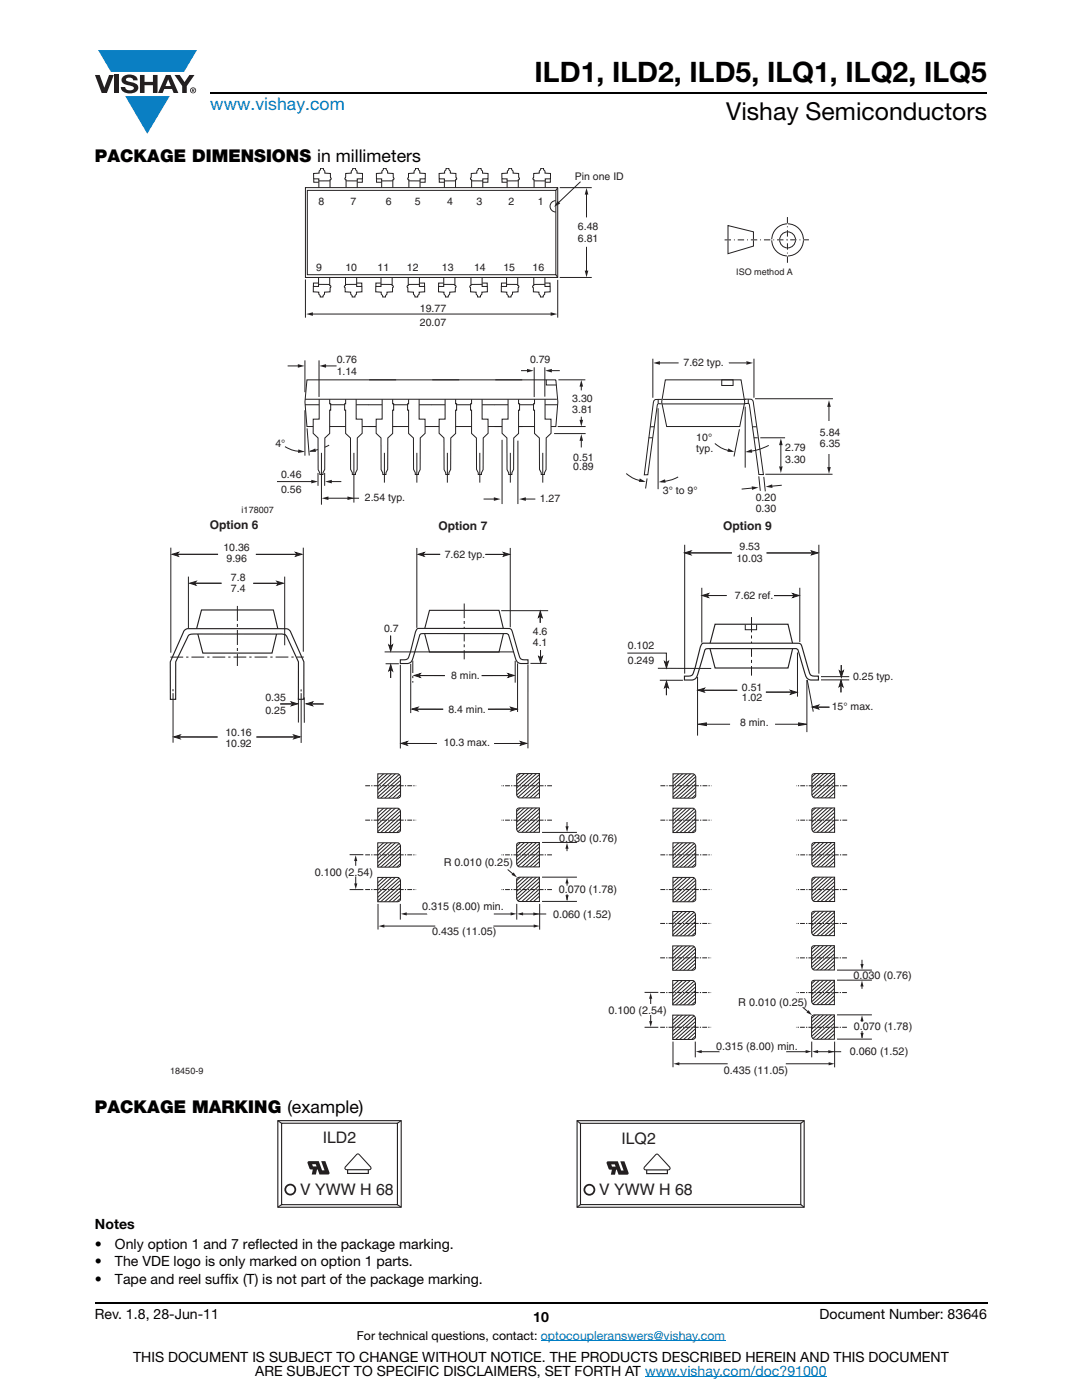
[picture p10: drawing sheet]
<svg xmlns="http://www.w3.org/2000/svg" width="216mm" height="279mm" viewBox="0 0 216 279" stroke-linecap="round" stroke-linejoin="round" font-family="sans-serif">
<g fill="#0a7fc3">
<path d="M19.6 10h19.7l-2.6 4.3h-1.1h-13.5z"/>
<path d="M25 19.2h8.9l-4.5 7.5z"/>
</g>
<g fill="#231f20">
<path d="M18.9 15h1l.9 2.5 1-2.5h.9l-1.4 3.6h-1z"/>
<path d="M22.9 15h.9v3.6h-.9z"/>
<path d="M24.6 15.3a2.1 2.1 0 0 1 2.8 .3l.1 .4h-.9a.79 .79 0 0 0-.7-.5 .79 .79 0 0 0-.8 .4l.3 .3 1 .2a1.08 1.08 0 0 1 1.2 1 1.08 1.08 0 0 1-1.1 1.2 1.73 1.73 0 0 1-2.4-1.2h.9a.96 .96 0 0 0 .8 .6 .96 .96 0 0 0 .9-.4 1.31 1.31 0 0 0-1.2-.6 1.03 1.03 0 0 1-1.1-.6 1.03 1.03 0 0 1 .2-1.1z"/>
<path d="M27.9 15h.9v1.3h1.7v-1.3h.9v3.6h-.9v-1.6h-1.7v1.6h-.9z"/>
<path d="M34.8 15h1.1l.9 1.4 1-1.4h1l-1.5 2.2v1.4h-.9v-1.4z"/>
<path d="M33.6 15.9l.5 1.3h-1.1zM33.1 15l-1.6 3.6h1l.3-.8h1.5l.3 .8h1l-1.6-3.6z"/>
<path d="M38.1 18a.46 .46 0 0 1 .9 0 .46 .46 0 0 1-.9 0zM37.9 18a.6 .6 0 0 0 1.2 0 .6 .6 0 0 0-1.2 0z"/>
<path d="M38.4 17.8h.2v.2h-.2zM38.3 17.7v.7h.1v-.3l.4 .3-.2-.3 .2-.2-.1-.2z"/>
</g>
<path d="M42 18.6h155M18.9 260h178.1" fill="none" stroke="#000" stroke-width=".36"/>
<path d="M107.9 267.6h36.8M128.7 274.8h36.3" fill="none" stroke="#007ec4" stroke-width=".2"/>
<path d="M48.2 33.5h119.5v69.2h-119.5z" fill="#fff"/>
<g fill="none" stroke="#231f20" stroke-width=".2">
<path d="M61 37.5l.3 .5M62.6 35.7v.7h1M63.6 37.7v-2h-1v-1.1h1.1v-.5l.2-.2 .1-.3h.5v.3l.3 .2v.5h1.1v.7l.2 .3-.2 .3v1.8M65.8 36.1h-2.2M69.1 37.7v-1.8l-.3-.3 .2-.3v-.7h1.1v-.5l.3-.5h.5l.1 .3 .2 .2v.5h1.1v1.1h-1v2M69.1 36.1h2.2M72.3 35.7v.7h-1M75.1 35.7v.7h1M76.2 37.7v-2h-1.1v-1.1h1.1v-.5l.3-.2v-.3h.5l.1 .3 .2 .2v.5h1.2v.7l.1 .3-.2 .3v1.8M78.4 36.1h-2.3M81.6 37.7v-1.8l-.2-.3 .1-.3v-.7h1.1v-.5l.3-.2v-.3h.6v.3l.3 .2v.5h1.1v1.1h-1.1v2M81.6 36.1h2.3"/>
<path d="M84.8 35.7v.7h-1M87.6 35.7v.7h1M88.7 37.7v-2h-1.1v-1.1h1.1v-.5l.3-.2v-.3h.6l.3 .5v.5h1.1v.7l.1 .3-.2 .3v1.8M90.9 36.1h-2.3M94.1 37.7v-1.8l-.2-.3 .1-.3v-.7h1.1l.1-.5 .2-.2v-.3h.6v.3l.3 .2v.5h1.1v1.1h-1.1v2M94.1 36.1h2.3M97.4 35.7v.7h-1M100.2 35.7v.7h1M101.2 37.7v-2h-1.1v-1.1h1.1v-.5l.3-.2v-.3h.6v.3l.3 .2v.5h1.1v.7l.1 .3-.2 .3v1.8M103.4 36.1h-2.3M106.6 37.7v-1.8l-.3-.3 .2-.2v-.8h1.1v-.5l.3-.2v-.3h.5l.1 .3 .2 .2v.5h1.1v1.1h-1v2M106.6 36.1h2.2"/>
<path d="M109.8 35.7v.7h-1M111.7 37.4h6.4M60.9 55.8v7.6M61.3 54.8l-.3 .6M63.5 56.8h2.3M63.5 56.5h-1v.6M63.6 55.2v2h-1.1v1l1.1 .1v.4l.3 .3v.3h.5l.1-.3 .2-.3 .1-.4 1.1-.1v-.7l.1-.2-.2-.3v-1.8M68.9 55.2v1.8l-.2 .3 .2 .2v.7l1.1 .1v.4l.2 .3 .1 .3h.5l.1-.3 .2-.3v-.4l1.1-.1v-1h-1v-2M71.2 56.5h1v.6M71.2 56.8h-2.2M76 56.8h2.2M76 56.5h-1v.6"/>
<path d="M76 55.2v2h-1v1l1.1 .1v.4l.2 .3 .1 .3h.5v-.3l.3-.3v-.4l1.1-.1v-.7l.2-.2-.2-.3v-1.8M81.5 55.2v1.8l-.3 .3 .2 .2v.7l1.1 .1v.4l.3 .3v.3h.5l.1-.3 .2-.3v-.4l1.1-.1v-1h-1v-2M83.7 56.5h1v.6M83.7 56.8h-2.2M88.5 56.8h2.3M88.5 56.5h-1v.6M88.5 55.2v2h-1v1l1.1 .1v.4l.3 .3v.3h.5l.3-.6v-.4l1.1-.1 .1-.7 .1-.2-.2-.3v-1.8M94 55.2v1.8l-.3 .3 .2 .2v.7l1.1 .1v.4l.3 .3v.3h.6v-.3l.3-.3v-.4l1.1-.1-.1-1h-1v-2M96.2 56.5h1v.6M96.3 56.8h-2.3M101 56.8h2.3M101 56.5h-.9v.6"/>
<path d="M101.1 55.2v2h-1.1v1l1.1 .1v.4l.3 .3v.3h.6v-.3l.3-.3v-.4l1.1-.1v-.7l.1-.2-.2-.3v-1.8M106.5 55.2v1.8l-.2 .3 .1 .2v.7l1.1 .1 .1 .4 .2 .3v.3h.6v-.3l.3-.3v-.4l1.1-.1v-1h-1.1v-2M108.8 56.5h1v.6M108.8 56.8h-2.3M111.7 55.4h6.4M61.2 75.8h49.7l.4 4.4-.4 4.9h-49.7l-.4-4.9z"/>
</g>
<g fill="#231f20">
<path d="M109.9 62.3l1.3 .4-1.3 .3z"/>
<path d="M61.1 62.7l1.3-.4v.7z"/>
</g>
<path d="M62.2 62.7h47.8" fill="none" stroke="#231f20" stroke-width=".2"/>
<g fill="#231f20">
<path d="M69.3 99.1l1.4 .3-1.4 .4z"/>
<path d="M64.2 99.4l1.3-.3v.7z"/>
</g>
<path d="M65.4 99.4h6.2" fill="none" stroke="#231f20" stroke-width=".2"/>
<g fill="#231f20">
<path d="M62.1 95.8l1.3 .3-1.3 .4z"/>
<path d="M64.9 96.1l1.3-.3v.7z"/>
</g>
<path d="M55.3 96.1h7M65.9 96.1h2.2" fill="none" stroke="#231f20" stroke-width=".2"/>
<path d="M59.4 72.7l1.4 .3-1.4 .4z" fill="#231f20"/>
<path d="M57.4 73h2.2" fill="none" stroke="#231f20" stroke-width=".2"/>
<path d="M63.7 73l1.4-.3v.7z" fill="#231f20"/>
<path d="M64.9 73h2.3" fill="none" stroke="#231f20" stroke-width=".2"/>
<g fill="#231f20">
<path d="M59.5 89.7l1.3 .4-1.3 .3z"/>
<path d="M61.7 90.1l1.2-.6 .1 .7z"/>
<path d="M145.3 89.5l1.2 .7h-1.4z"/>
<path d="M148.7 90.2l1.3-.5 .1 .7z"/>
<path d="M148.9 72.1l1.4 .3-1.4 .4z"/>
</g>
<path d="M131.6 72.4h17.3" fill="none" stroke="#231f20" stroke-width=".2"/>
<g fill="#231f20">
<path d="M130.3 72.4l1.4-.3v.7z"/>
<path d="M155.8 87.5l.4 1.3h-.7z"/>
</g>
<path d="M155.8 88v5.1" fill="none" stroke="#231f20" stroke-width=".2"/>
<g fill="#231f20">
<path d="M155.5 93.1h.7l-.4 1.3z"/>
<path d="M117 37.5l.4 1.3h-.7z"/>
</g>
<path d="M117 38.6v4.8" fill="none" stroke="#231f20" stroke-width=".2"/>
<path d="M116.7 54h.7l-.4 1.3z" fill="#231f20"/>
<g fill="none" stroke="#231f20" stroke-width=".2">
<path d="M117 49.3v4.9M60.8 71.9v6.4M63.7 71.9v7.3M73.7 75.8h5.3M130.3 71.6v7.8M132.1 79.7h-.6a.83 .83 0 0 0-1.2 1l-1.7 14.1 .7-.1 1.8-13.8a.66 .66 0 0 1 .9-.3M132.3 79.7h16.5M132.8 75.8h15.1l.7 4.4-1 4.9h-14.6l-1-4.9zM144 75.8h2.3v1.1h-2.3zM148.6 79.7h.6a.82 .82 0 0 1 1.2 .9l1.9 14.1h-.9l-1.9-13.9a.66 .66 0 0 0-.8-.3M150.4 71.6v7.8M56.9 89.1l1.7 .8 1.9 .2"/>
<path d="M60.8 81.9v9M60.9 80.8h12.6M61.3 85.5l.4 5.4M73.5 85.1h5.6M132.2 80.6h16.5M142.6 88.5l1.6 1 1.9 .6M147.5 85.7l-1 5.4M148.7 81.2v12.1M153.4 88.9l-1.8 .7-2.4 .5"/>
</g>
<g fill="#231f20">
<path d="M127.7 95.5l1.1 .7h-1.3z"/>
<path d="M131.4 96.2l1.3-.6 .1 .8z"/>
</g>
<path d="M63.5 94.4v2.6M64.8 94.4v2.6M125 94.5l1.5 1 1.9 .6M135.3 95.2l-1.6 .6-1.8 .3" fill="none" stroke="#231f20" stroke-width=".2"/>
<g fill="#231f20">
<path d="M150 97.1l1.4 .2-1.3 .5z"/>
<path d="M152.8 97.1l1.3-.4v.7z"/>
</g>
<g fill="none" stroke="#231f20" stroke-width=".2">
<path d="M111.3 55.9v7.5M129.1 95.5l-.3 2M129.4 87.4h.8M129.7 85.2h.8M131.3 81.5v16.1M150.2 97.4l-2.2 .2M150.2 85.2h.8M150.4 87.4h.8M151.4 95.1l.3 2.9M151.7 87.4h5M152.4 95.2l.3 2.9M152.7 94.6h13.4"/>
<path d="M156 96.8l-2.2 .2"/>
</g>
<path d="M60.9 37.4h50.4v18h-50.4z" fill="#fff"/>
<path d="M60.9 37.4h50.4v18h-50.4zM61.3 38h49.6v16.8h-49.6zM111.3 37.5l-.4 .5M110.9 40a1.13 1.13 0 0 0-1.1 1.2 1.13 1.13 0 0 0 1.1 1.1M110.9 54.8l.4 .5" fill="none" stroke="#231f20" stroke-width=".2"/>
<path d="M111.3 40.1l.5 .5-1.2 .7z" fill="#231f20"/>
<path d="M115.8 36.3l-4.4 4.2M86.2 75.8h5.4M98.8 75.8h5.4M65.7 88.8l-2 .9-1.9 .4M73.5 80.8h25.2M98.7 85.1h5.6" fill="none" stroke="#231f20" stroke-width=".2"/>
<path d="M116 86.6l.4 1.4h-.8z" fill="#231f20"/>
<path d="M116 87.8v1.5" fill="none" stroke="#231f20" stroke-width=".2"/>
<path d="M116 75.8l.4 1.4h-.8z" fill="#231f20"/>
<path d="M116 77v.9" fill="none" stroke="#231f20" stroke-width=".2"/>
<path d="M115.6 83.8h.8l-.4 1.3z" fill="#231f20"/>
<path d="M109 75.8v1h2M111.4 75.8h5.4M131.3 79.7v.8M149.3 79.7v.8M98.6 80.8h12.7M101.9 84.6v1.7M110.6 86.5h6.3M111.3 85.1h5.6M116 83.2v.8" fill="none" stroke="#231f20" stroke-width=".2"/>
<path d="M106.7 79.7h2.1v3.9l1.1 .1 .1 2.8-1 .9v6.3l-.4 1h-.6v-.4l-.4-.6v-6.3l-.9-.9v-4.6h-.2v-1.3h.2z" fill="#fff"/>
<path d="M106.7 79.7v.9h-.2v1.3h.2v4.6l.9 .9v6.3l.4 .6v.4h.6l.4-1v-6.3l1-.9-.1-2.8-1.1-.1v-3.9M108.3 90.4v5.9" fill="none" stroke="#231f20" stroke-width=".2"/>
<path d="M101.4 79.7h2.1v.9h.2v1.3h-.2v4.6l-1 .9v6.3l-.4 .6v.4h-.6l-.3-1v-6.3l-1-.9v-2.8l1.2-.1z" fill="#fff"/>
<path d="M101.4 79.7v3.9l-1.2 .1v2.8l1 .9v6.3l.3 1h.6v-.4l.4-.6v-6.3l1-.9v-4.6h.2v-1.3h-.2v-.9M101.8 90.4v5.9" fill="none" stroke="#231f20" stroke-width=".2"/>
<path d="M94.1 79.7h2.1v3.9l1.2 .1v2.8l-1 .9v6.3l-.3 1h-.7v-.4l-.3-.6v-6.3l-1-.9v-4.6h-.2v-1.3h.2z" fill="#fff"/>
<path d="M94.1 79.7v.9h-.2v1.3h.2v4.6l1 .9v6.3l.3 .6v.4h.7l.3-1v-6.3l1-.9v-2.8l-1.2-.1v-3.9M95.7 90.4v5.9" fill="none" stroke="#231f20" stroke-width=".2"/>
<path d="M88.8 79.7h2.1v.9h.2v1.3h-.2v4.6l-1 .9v6.3l-.3 .6v.4h-.7l-.3-1v-6.3l-1-.9v-2.8l1.2-.1z" fill="#fff"/>
<path d="M88.8 79.7v3.9l-1.2 .1v2.8l1 .9v6.3l.3 1h.7v-.4l.3-.6v-6.3l1-.9v-4.6h.2v-1.3h-.2v-.9M89.3 90.4v5.9" fill="none" stroke="#231f20" stroke-width=".2"/>
<path d="M81.5 79.7h2.1v3.9l1.2 .1v2.8l-.9 .9-.1 6.3-.3 .7v.3h-.6v-.4l-.4-.6v-6.3l-1-.9v-4.6h-.2v-1.3h.2z" fill="#fff"/>
<path d="M81.5 79.7v.9h-.2v1.3h.2v4.6l1 .9v6.3l.4 .6v.4h.6v-.3l.3-.7 .1-6.3 .9-.9v-2.8l-1.2-.1v-3.9M83.2 90.4v5.9" fill="none" stroke="#231f20" stroke-width=".2"/>
<path d="M76.3 79.7h2v.9h.2v1.3h-.2v4.6l-.9 .9v6.3l-.4 .6v.4h-.6v-.3l-.4-.7v-6.3l-.9-.9v-2.8l1.2-.1z" fill="#fff"/>
<path d="M76.3 79.7v3.9l-1.2 .1v2.8l.9 .9v6.3l.4 .7v.3h.6v-.4l.4-.6v-6.3l.9-.9v-4.6h.2v-1.3h-.2v-.9M76.7 90.4v5.9" fill="none" stroke="#231f20" stroke-width=".2"/>
<path d="M69 79.7h2.1v3.9l1.2 .1v2.8l-1 .9v6.3l-.4 1h-.6v-.4l-.3-.6-.1-6.3-.9-.9v-4.6h-.2v-1.3h.2z" fill="#fff"/>
<path d="M69 79.7v.9h-.2v1.3h.2v4.6l.9 .9 .1 6.3 .3 .6v.4h.6l.4-1v-6.3l1-.9v-2.8l-1.2-.1v-3.9M70.6 90.4v9.9" fill="none" stroke="#231f20" stroke-width=".2"/>
<path d="M63.7 79.7h2.1v.9h.2v1.3h-.2v4.6l-1 .9v6.3l-.4 .6 .1 .4h-.7l-.3-1v-6.3l-1-.9v-2.8l1.2-.1z" fill="#fff"/>
<path d="M60.9 79.7h50.2M63.7 79.7v3.9l-1.2 .1v2.8l1 .9v6.3l.3 1h.7l-.1-.4 .4-.6v-6.3l1-.9v-4.6h.2v-1.3h-.2v-.9M106.6 73.3v5.9M108.7 73.3v5.9M64.1 90.4v10.3" fill="none" stroke="#231f20" stroke-width=".2"/>
<path d="M105.2 73.6l1.3 .4-1.3 .3z" fill="#231f20"/>
<path d="M104 74h1.3" fill="none" stroke="#231f20" stroke-width=".2"/>
<path d="M108.8 74l1.3-.4v.7z" fill="#231f20"/>
<path d="M110.1 74h1.6M150.7 79.6h15.5" fill="none" stroke="#231f20" stroke-width=".2"/>
<path d="M165.4 79.9l.4 1.3h-.7z" fill="#231f20"/>
<path d="M165.4 80.7v12.8" fill="none" stroke="#231f20" stroke-width=".2"/>
<path d="M165.1 93.2h.7l-.4 1.4z" fill="#231f20"/>
<g fill="#fff">
<path d="M135.4 72.1h10l.1 .8h-10.1z"/>
<path d="M164.8 84.1h1v6.5h-1z"/>
</g>
<path d="M100.2 87.8v12.8M103.3 87.9v12.7" fill="none" stroke="#231f20" stroke-width=".2"/>
<g fill="#231f20">
<path d="M98.5 99.2l1.4 .4-1.4 .4z"/>
<path d="M103.6 99.6l1.3-.4v.8z"/>
</g>
<path d="M96.5 99.6h2.2M104.6 99.6h2.2" fill="none" stroke="#231f20" stroke-width=".2"/>
<path d="M145.3 45l5 1.3v2.8l-5 1.5z" fill="#fff"/>
<path d="M145.3 45l5 1.3v2.8l-5 1.5z" fill="none" stroke="#231f20" stroke-width=".2"/>
<circle cx="157.1" cy="47.9" r="3.2" fill="#fff"/>
<circle cx="157.1" cy="47.9" r="3.2" fill="none" stroke="#231f20" stroke-width=".2"/>
<circle cx="157.1" cy="47.9" r="1.59" fill="#fff"/>
<circle cx="157.1" cy="47.9" r="1.59" fill="none" stroke="#231f20" stroke-width=".2"/>
<path d="M144.6 47.9h16.8z" fill="#fff"/>
<path d="M144.6 47.9h16.8" fill="none" stroke="#231f20" stroke-width=".2" stroke-dasharray="1.3 .6 .2 .6" stroke-linecap="butt"/>
<path d="M157.1 43v9.4z" fill="#fff"/>
<path d="M157.1 52.4v-9.4" fill="none" stroke="#231f20" stroke-width=".2" stroke-dasharray="1.3 .6 .2 .6" stroke-linecap="butt"/>
<path d="M33.9 103.6h148.1v111.2h-148.1z" fill="#fff"/>
<path d="M40.2 121.7h14.3l1.1 4.3-.4 .4-.9 3.9h-13.8l-1.1-3.9-.3-.4z" fill="none" stroke="#231f20" stroke-width=".23"/>
<path d="M36.9 125.7l.5-.2h18.1h1.8l.3 .1 .3 .4 2.7 6.1v7.4l-1.1 .1 .1-7.5-2.3-4.9a.99 .99 0 0 0-1.2-.7h-16.9a1.41 1.41 0 0 0-1.8 .7l-2.3 4.9v7.5h-1.1v-7.5z" fill="#fff"/>
<path d="M36.9 125.7l.5-.2h18.1h1.8l.3 .1 .3 .4 2.7 6.1v7.4l-1.1 .1 .1-7.5-2.3-4.9a.99 .99 0 0 0-1.2-.7h-16.9a1.41 1.41 0 0 0-1.8 .7l-2.3 4.9v7.5h-1.1v-7.5z" fill="none" stroke="#231f20" stroke-width=".23"/>
<path d="M59.5 139.3v4.9M60.7 139.2v5M55.9 140.5h2.8" fill="none" stroke="#231f20" stroke-width=".2"/>
<path d="M58.1 140.1l1.3 .4-1.3 .3 .3-.3z" fill="#231f20"/>
<path d="M34.5 138.3v9.9M60.1 138.3v10M58.1 140.1l1.3 .4-1.3 .3 .3-.3zM61.8 140.5h2.8" fill="none" stroke="#231f20" stroke-width=".2"/>
<path d="M34 131.1h26.6" fill="none" stroke="#231f20" stroke-width=".2" stroke-dasharray="2.5 .6 .4 .6" stroke-linecap="butt"/>
<path d="M61.1 140.5l1.3-.4-.3 .4 .3 .3z" fill="#231f20"/>
<path d="M51.2 147.1h8M61.1 140.5l1.3-.4-.3 .4 .3 .3z" fill="none" stroke="#231f20" stroke-width=".2"/>
<path d="M58.6 146.7l1.3 .4-1.3 .3 .3-.3z" fill="#231f20"/>
<path d="M35.4 147.1h8M58.6 146.7l1.3 .4-1.3 .3 .3-.3z" fill="none" stroke="#231f20" stroke-width=".2"/>
<path d="M34.7 147.1l1.3-.4-.4 .4 .3 .3z" fill="#231f20"/>
<path d="M34.5 137.5v.4M60.1 137.6v.4M34.7 147.1l1.3-.4-.4 .4 .3 .3z" fill="none" stroke="#231f20" stroke-width=".2"/>
<path d="M47.4 120.9v12" fill="none" stroke="#231f20" stroke-width=".2" stroke-dasharray="3 .6 .6 .6" stroke-linecap="butt"/>
<path d="M55.2 116l1.3 .4-1.2 .4 .3-.4z" fill="#231f20"/>
<path d="M37.6 115.1v10.3M55.2 116l1.3 .4-1.2 .4 .3-.4z" fill="none" stroke="#231f20" stroke-width=".2"/>
<path d="M37.9 116.4l1.2-.4-.3 .4 .3 .4z" fill="#231f20"/>
<path d="M37.9 116.4l1.2-.4-.3 .4 .3 .4zM38.6 116.4h5.6M50.5 116.4h5.2M56.8 115.1v13.7" fill="none" stroke="#231f20" stroke-width=".2"/>
<path d="M59 110.2l1.2 .4-1.2 .4 .3-.4z" fill="#231f20"/>
<path d="M34.1 109.3v21M59 110.2l1.2 .4-1.2 .4 .3-.4z" fill="none" stroke="#231f20" stroke-width=".2"/>
<path d="M34.3 110.6l1.3-.4-.3 .4 .3 .4z" fill="#231f20"/>
<path d="M34.3 110.6l1.3-.4-.3 .4 .3 .4zM35.1 110.6h8.4M51.1 110.6h8.3M60.5 109.3v20.8M96.1 134.8h5.8M102.8 131.9v4.3" fill="none" stroke="#231f20" stroke-width=".2"/>
<path d="M85.7 121.8h13.9l1 4.2-1 4.1h-13.9l-1.1-4.1z" fill="none" stroke="#231f20" stroke-width=".22"/>
<path d="M101.3 134.4l1.3 .4-1.2 .4 .3-.4z" fill="#231f20"/>
<path d="M83.3 134.8h5.5M101.3 134.4l1.3 .4-1.2 .4 .3-.4z" fill="none" stroke="#231f20" stroke-width=".2"/>
<path d="M82.6 134.8l1.3-.4-.3 .4 .3 .4z" fill="#231f20"/>
<path d="M82.6 134.8l1.3-.4-.3 .4 .3 .4z" fill="none" stroke="#231f20" stroke-width=".2"/>
<path d="M92.6 120.4v11.2" fill="none" stroke="#231f20" stroke-width=".2" stroke-dasharray="2.9 .6 .6 .6" stroke-linecap="butt"/>
<path d="M100.4 110.3l1.3 .3-1.2 .4 .3-.4z" fill="#231f20"/>
<path d="M83.2 109.4v15.9M100.4 110.3l1.3 .3-1.2 .4 .3-.4z" fill="none" stroke="#231f20" stroke-width=".2"/>
<path d="M83.4 110.6l1.3-.3-.4 .3 .3 .4z" fill="#231f20"/>
<path d="M83.4 110.6l1.3-.3-.4 .3 .3 .4zM84.2 110.6h3.6M96.9 110.6h3.8" fill="none" stroke="#231f20" stroke-width=".2"/>
<path d="M83.2 125.5l18.5-.1 .5 .5 1.5 5.2a.81 .81 0 0 0 .9 .6h.8v.7h-1.5a1.33 1.33 0 0 1-1.1-1.3l-1.2-4-.3-.6-16.5-.1-1 .2-1.4 4.8a1.17 1.17 0 0 1-1 1h-1.5v-.7a1.34 1.34 0 0 0 1.7-.6l1.3-5z" fill="#fff"/>
<path d="M83.2 125.5l18.5-.1 .5 .5 1.5 5.2a.81 .81 0 0 0 .9 .6h.8v.7h-1.5a1.33 1.33 0 0 1-1.1-1.3l-1.2-4-.3-.6-16.5-.1-1 .2-1.4 4.8a1.17 1.17 0 0 1-1 1h-1.5v-.7a1.34 1.34 0 0 0 1.7-.6l1.3-5z" fill="none" stroke="#231f20" stroke-width=".22"/>
<path d="M101.8 109.3v15.9M79.9 132.7v16.7M82 132.5v9.8M103.3 132.4v9.7M105.3 132.6v16.7M97.4 141.5h5.1" fill="none" stroke="#231f20" stroke-width=".2"/>
<path d="M82.4 131.8v4.4" fill="none" stroke="#231f20" stroke-width=".2" stroke-dasharray="2.5 .6 .4 .6" stroke-linecap="butt"/>
<path d="M101.9 141.1l1.2 .4-1.2 .4 .3-.4z" fill="#231f20"/>
<path d="M82.9 141.5h5.5M101.9 141.1l1.2 .4-1.2 .4 .3-.4z" fill="none" stroke="#231f20" stroke-width=".2"/>
<path d="M82.2 141.5l1.2-.4-.3 .4 .3 .4z" fill="#231f20"/>
<path d="M82.2 141.5l1.2-.4-.3 .4 .3 .4zM98.6 148.4h5.8" fill="none" stroke="#231f20" stroke-width=".2"/>
<path d="M103.8 148l1.3 .4-1.2 .3 .3-.3z" fill="#231f20"/>
<path d="M80.7 148.4h6.5M103.8 148l1.3 .4-1.2 .3 .3-.3z" fill="none" stroke="#231f20" stroke-width=".2"/>
<path d="M80.1 148.4l1.2-.4-.3 .4 .3 .3z" fill="#231f20"/>
<path d="M77.9 126.9v2.2M79.6 132.5h-2.7M80.1 148.4l1.2-.4-.3 .4 .3 .3z" fill="none" stroke="#231f20" stroke-width=".2"/>
<path d="M77.6 128.7l.4 .3 .3-.3-.3 1.2z" fill="#231f20"/>
<path d="M77.6 128.7l.4 .3 .3-.3-.3 1.2zM77.9 133.3v2" fill="none" stroke="#231f20" stroke-width=".2"/>
<path d="M78 132.7l.3 1.2-.3-.3-.4 .3z" fill="#231f20"/>
<path d="M76.7 130.1h25.8M78 132.7l.3 1.2-.3-.3-.4 .3zM109.1 132.4h-3.3" fill="none" stroke="#231f20" stroke-width=".2"/>
<path d="M107.9 129.8v1.7z" fill="#231f20"/>
<path d="M107.9 129.8v1.7" fill="none" stroke="#231f20" stroke-width=".2"/>
<path d="M107.5 131l.4 .3 .3-.3-.3 1.2z" fill="#231f20"/>
<path d="M107.5 131l.4 .3 .3-.3-.3 1.2z" fill="none" stroke="#231f20" stroke-width=".2"/>
<path d="M107.8 122.6v1.7z" fill="#231f20"/>
<path d="M107.8 122.6v1.7" fill="none" stroke="#231f20" stroke-width=".2"/>
<path d="M107.8 122l.4 1.2-.4-.3-.4 .3z" fill="#231f20"/>
<g fill="none" stroke="#231f20" stroke-width=".2">
<path d="M100 121.9h9.4M107.8 122l.4 1.2-.4-.3-.4 .3zM69.8 177.5h2.7M69.8 170.6h2.7M71 171.7v5M75.4 161.3l4.2 .1 .3 .5v3.8l-.1 .3-.4 .2h-4zM75.4 175.1l4.2 .1 .3 .5v3.8l-.1 .3-.4 .2h-4zM75.4 168.2l4.2 .1 .3 .5v3.8l-.1 .3-.4 .2h-4zM76.6 168.1l-1.3 1.2M76.6 161.2l-1.3 1.2M76.6 175.1l-1.3 1.1M77.4 168.1l-2.1 1.9"/>
<path d="M77.4 175.1l-2.1 1.8M77.4 161.2l-2.1 1.9M78.2 168.1l-2.9 2.6M78.2 175.1l-2.9 2.5M78.2 161.2l-2.9 2.6M78.9 168.1l-3.6 3.4M78.9 175.1l-3.6 3.3M78.9 161.2l-3.6 3.4M79.8 168.1l-4.5 4.1M79.9 161.2l-4.6 4.1M79.9 175.1l-4.6 4M80 165.4l-.9 .8"/>
<path d="M80 164.7l-1.7 1.5M80 164l-2.5 2.2M80 163.3l-3.3 2.9M80 162.5l-4.1 3.7M80 161.8l-4.7 4.2M80 179.2l-.9 .8M80 178.5l-1.7 1.5M80 177.8l-2.5 2.2M80 177.1l-3.3 2.9M80 176.3l-4.1 3.7M80 175.6l-4.7 4.2M80 172.3l-.9 .8"/>
<path d="M80 171.6l-1.7 1.5M80 170.9l-2.5 2.2M80 170.2l-3.3 2.9M80 169.4l-4.1 3.7M80 168.7l-4.7 4.2M103.2 161.4l.4-.2h4v4.9l-4.2-.1-.3-.5v-3.8zM103.2 168.3l.4-.1h4v4.8l-4.2-.1-.3-.5v-3.8zM103.2 175.2l.4-.1h4v4.8l-4.2-.1-.3-.5v-3.8zM103.9 161.2l-.9 .8M103.9 175l-.9 .8M103.9 168.1l-.9 .8M104.7 161.2l-1.7 1.5"/>
<path d="M104.7 175l-1.7 1.5M104.7 168.1l-1.7 1.5M105.5 161.2l-2.5 2.2M105.5 175l-2.5 2.2M105.5 168.1l-2.5 2.2M106.3 161.2l-3.3 2.9M106.3 175l-3.3 3M106.3 168.1l-3.3 2.9M107.1 161.2l-4.1 3.7M107.1 175l-4.1 3.7M107.1 168.1l-4.1 3.7M107.7 178.8l-1.3 1.2"/>
<path d="M107.7 175.9l-4.5 4.1M107.7 176.7l-3.6 3.3M107.7 177.4l-2.9 2.6M107.7 178.1l-2.1 1.9M107.7 175.2l-4.7 4.2M107.7 165l-1.3 1.2M107.7 162.1l-4.5 4.1M107.7 162.8l-3.6 3.4M107.7 163.6l-2.9 2.6M107.7 164.3l-2.1 1.9M107.7 161.4l-4.7 4.2M107.7 171.9l-1.3 1.2"/>
<path d="M107.7 169l-4.5 4.1M107.7 169.8l-3.6 3.3M107.7 170.5l-2.9 2.6M107.7 171.2l-2.1 1.9M107.7 168.3l-4.7 4.2"/>
</g>
<path d="M72.9 177.5h10.1M72.9 170.6h10.1M72.9 163.7h10.1M110.1 163.7h-10.1M110.1 170.6h-10.1M110.1 177.5h-10.1" fill="none" stroke="#231f20" stroke-width=".2" stroke-dasharray="1 .2 .2 .2" stroke-linecap="butt"/>
<g fill="#231f20">
<path d="M71 170.7l.3 1.1h-.6z"/>
<path d="M70.7 176.3h.6l-.3 1.2z"/>
</g>
<path d="M69.5 172.8h4.5v2.1h-4.5z" fill="#fff"/>
<path d="M101.3 173.5l1.1 1" fill="none" stroke="#231f20" stroke-width=".2"/>
<path d="M102.5 174.1l.7 1-1.1-.5z" fill="#231f20"/>
<path d="M108.2 179.9h6.9M108.2 175.1h6.9M113.1 175.9v3.8" fill="none" stroke="#231f20" stroke-width=".2"/>
<g fill="#231f20">
<path d="M112.8 178.7h.7l-.3 1.1z"/>
<path d="M113.1 175.1l.4 1.2h-.7z"/>
</g>
<path d="M111.7 176.7h3.3v1.8h-3.3z" fill="#fff"/>
<path d="M108.2 168.1h6.9M108.2 166.1h6.9M113.1 164.1v1" fill="none" stroke="#231f20" stroke-width=".2"/>
<path d="M112.8 164.9h.7l-.4 1.2z" fill="#231f20"/>
<path d="M113.1 169.2v.7" fill="none" stroke="#231f20" stroke-width=".2"/>
<path d="M113.1 168.2l.3 1.2h-.6z" fill="#231f20"/>
<path d="M79.9 180.4v3.1M80.6 182.4h21.8M103.1 180.4v3.1" fill="none" stroke="#231f20" stroke-width=".2"/>
<g fill="#231f20">
<path d="M101.9 182.1l1.2 .3-1.2 .3z"/>
<path d="M80 182.4l1.2-.3v.6z"/>
</g>
<path d="M107.7 180.4v5.1" fill="none" stroke="#231f20" stroke-width=".2"/>
<path d="M106.4 182.1l1.2 .3-1.2 .3z" fill="#231f20"/>
<path d="M103.7 182.4h5.3" fill="none" stroke="#231f20" stroke-width=".2"/>
<path d="M103.2 182.4l1.2-.3v.6z" fill="#231f20"/>
<path d="M75.4 180.4v5.1M76.2 184.8h30.7" fill="none" stroke="#231f20" stroke-width=".2"/>
<g fill="#231f20">
<path d="M106.5 184.5l1.2 .3-1.2 .3z"/>
<path d="M75.5 184.8l1.2-.3v.6z"/>
</g>
<g fill="none" stroke="#231f20" stroke-width=".2">
<path d="M75.4 154.4l4.2 .1 .3 .5v3.8l-.1 .3-.4 .2h-4zM76.6 154.4l-1.3 1.1M77.4 154.4l-2.1 1.8M78.2 154.4l-2.9 2.6M78.9 154.4l-3.6 3.3M79.9 154.4l-4.6 4M80 158.6l-.9 .7M80 157.8l-1.7 1.5M80 157.1l-2.5 2.2M80 156.4l-3.3 2.9M80 155.7l-4.1 3.6M80 155l-4.7 4.2"/>
<path d="M103.2 154.5l.4-.1h4v4.8l-4.2-.1-.3-.4v-3.9zM103.9 154.3l-.8 .8M104.7 154.3l-1.6 1.5M105.5 154.3l-2.4 2.3M106.3 154.3l-3.2 3M107.1 154.3l-4 3.7M107.7 158.1l-1.3 1.2M107.7 155.2l-4.5 4.1M107.7 156l-3.6 3.3M107.7 156.7l-2.9 2.6M107.7 157.4l-2.1 1.9M107.7 154.5l-4.6 4.2"/>
</g>
<path d="M72.9 156.8h10.1M110.1 156.8h-10.1" fill="none" stroke="#231f20" stroke-width=".2" stroke-dasharray="1 .2 .2 .2" stroke-linecap="butt"/>
<g fill="#fff">
<path d="M85 181.6h13.5v1.3h-13.1z"/>
<path d="M86.9 184.3l11.6-.1v1.4h-11.6z"/>
</g>
<path d="M140.1 144.5h5.5M154.8 144.5h5.5" fill="none" stroke="#231f20" stroke-width=".2"/>
<path d="M139.3 144.5l1.7-.2v.5z" fill="#231f20"/>
<path d="M139.3 144.5l1.7-.2v.5z" fill="none" stroke="#231f20" stroke-width=".2"/>
<path d="M159.3 144.3l1.7 .2-1.7 .3z" fill="#231f20"/>
<path d="M161 135.7v10.4M159.3 144.3l1.7 .2-1.7 .3z" fill="none" stroke="#231f20" stroke-width=".2"/>
<path d="M142.7 124.6h14.5l1.1 4.3-1.1 4.4h-14.5l-1.2-4.4z" fill="none" stroke="#231f20" stroke-width=".23"/>
<path d="M158.2 118.5l1.3 .3-1.3 .4 .3-.4z" fill="#231f20"/>
<path d="M158.2 118.5l1.3 .3-1.3 .4 .3-.4z" fill="none" stroke="#231f20" stroke-width=".2"/>
<path d="M140.1 118.8l1.3-.3-.3 .3 .3 .4z" fill="#231f20"/>
<path d="M140.1 118.8l1.3-.3-.3 .3 .3 .4z" fill="none" stroke="#231f20" stroke-width=".2"/>
<path d="M157.7 137.8l1.3 .4-1.3 .4 .3-.4z" fill="#231f20"/>
<path d="M140.9 118.9h4.1M154.5 118.9h4.2M157.7 137.8l1.3 .4-1.3 .4 .3-.4z" fill="none" stroke="#231f20" stroke-width=".2"/>
<path d="M150 123.2v11.6" fill="none" stroke="#231f20" stroke-width=".2" stroke-dasharray="3.1 .6 .6 .6" stroke-linecap="butt"/>
<path d="M161.9 109.9l1.3 .4-1.3 .4 .4-.4z" fill="#231f20"/>
<path d="M140 117.3v11M161.9 109.9l1.3 .4-1.3 .4 .4-.4z" fill="none" stroke="#231f20" stroke-width=".2"/>
<path d="M136.6 110.3l1.3-.4-.3 .4 .3 .4z" fill="#231f20"/>
<path d="M136.6 110.3l1.3-.4-.3 .4 .3 .4zM137.4 110.3h8.6M153 110.4h9.4" fill="none" stroke="#231f20" stroke-width=".2"/>
<path d="M140.1 128.5l19.4-.1a.83 .83 0 0 1 .5 .7l1.5 5.2a.85 .85 0 0 0 1 .6h.8v.8h-1.5a1.51 1.51 0 0 1-1.2-1.4l-1.2-4.2-.4-.6h-17.8h-.3l-.3 .3-1.5 5.1a1.09 1.09 0 0 1-1 .8h-1.5v-.8a1.41 1.41 0 0 0 1.8-.6l1.3-5.2z" fill="#fff"/>
<path d="M140.1 128.5l19.4-.1a.83 .83 0 0 1 .5 .7l1.5 5.2a.85 .85 0 0 0 1 .6h.8v.8h-1.5a1.51 1.51 0 0 1-1.2-1.4l-1.2-4.2-.4-.6h-17.8h-.3l-.3 .3-1.5 5.1a1.09 1.09 0 0 1-1 .8h-1.5v-.8a1.41 1.41 0 0 0 1.8-.6l1.3-5.2z" fill="none" stroke="#231f20" stroke-width=".23"/>
<path d="M159.6 117.3v10.8M139.2 135.1v11.7M140 137.8h7.1M161.1 135.7l1.2 6.3" fill="none" stroke="#231f20" stroke-width=".2"/>
<path d="M139.3 137.7l1.3-.4-.4 .4 .3 .4z" fill="#231f20"/>
<path d="M125.2 130.3h7.8v1.9M136.3 135.8h-4.6M139.3 137.7l1.3-.4-.4 .4 .3 .4z" fill="none" stroke="#231f20" stroke-width=".2"/>
<path d="M132.6 132l.4 .3 .4-.3-.4 1.3z" fill="#231f20"/>
<path d="M132.6 132l.4 .3 .4-.3-.4 1.3zM133 136.6v2.1" fill="none" stroke="#231f20" stroke-width=".2"/>
<path d="M133 136l.4 1.3-.4-.4-.4 .4z" fill="#231f20"/>
<path d="M131.3 133.4h10.6M133 136l.4 1.3-.4-.4-.4 .4zM169.4 135.7h-5.6" fill="none" stroke="#231f20" stroke-width=".2"/>
<path d="M167.9 132.7v1.8z" fill="#231f20"/>
<path d="M167.9 132.7v1.8" fill="none" stroke="#231f20" stroke-width=".2"/>
<path d="M167.5 133.9l.4 .3 .4-.4-.4 1.4z" fill="#231f20"/>
<path d="M167.5 133.9l.4 .3 .4-.4-.4 1.4z" fill="none" stroke="#231f20" stroke-width=".2"/>
<path d="M167.8 136.4v1.8z" fill="#231f20"/>
<path d="M167.8 136.4v1.8" fill="none" stroke="#231f20" stroke-width=".2"/>
<path d="M167.8 135.8l.4 1.3-.4-.4-.4 .3z" fill="#231f20"/>
<path d="M136.6 108.7v25.7M163.4 108.7v25.7M152.8 138.1h5.4M159.1 130.2v8.8M167.8 135.8l.4 1.3-.4-.4-.4 .3zM169.4 135h-5.6" fill="none" stroke="#231f20" stroke-width=".2"/>
<path d="M162.1 141.1l1.3-.4-.4 .4 .3 .4z" fill="#231f20"/>
<g fill="none" stroke="#231f20" stroke-width=".2">
<path d="M148.7 124.7v1h2.3v-1M134.3 154.4l4.2 .1 .3 .5v3.8l-.1 .3-.4 .2h-4zM135.5 154.4l-1.3 1.1M136.3 154.4l-2.1 1.8M137.1 154.4l-2.9 2.6M137.8 154.4l-3.6 3.3M138.8 154.4l-4.6 4M138.9 158.6l-.9 .7M138.9 157.8l-1.7 1.5M138.9 157.1l-2.5 2.2M138.9 156.4l-3.3 2.9M138.9 155.7l-4.1 3.6"/>
<path d="M138.9 155l-4.7 4.2M162.1 141.1l1.3-.4-.4 .4 .3 .4zM162.1 154.5l.4-.1h4v4.8l-4.2-.1-.3-.4v-3.9zM162.8 154.3l-.8 .8M162.9 141.1h2.6M163.6 154.3l-1.6 1.5M164.4 154.3l-2.4 2.3M165.2 154.3l-3.2 3M166 154.3l-4 3.7M166.6 158.1l-1.3 1.2M166.6 155.2l-4.5 4.1M166.6 156l-3.6 3.3"/>
<path d="M166.6 156.7l-2.9 2.6M166.6 157.4l-2 1.9M166.6 154.5l-4.6 4.2M134.3 161.3l4.2 .1 .3 .5v3.8l-.1 .3-.4 .2h-4zM134.3 175.1l4.2 .1 .3 .5v3.8l-.1 .3-.4 .2h-4zM134.3 168.2l4.2 .1 .3 .5v3.8l-.1 .3-.4 .2h-4zM135.5 175.1l-1.3 1.1M135.5 168.1l-1.3 1.2M135.5 161.2l-1.3 1.2M136.3 175.1l-2.1 1.8M136.3 168.1l-2.1 1.9M136.3 161.2l-2.1 1.9"/>
<path d="M137.1 175.1l-2.9 2.5M137.1 168.1l-2.9 2.6M137.1 161.2l-2.9 2.6M137.8 175.1l-3.6 3.3M137.8 168.1l-3.6 3.4M137.8 161.2l-3.6 3.4M138.7 175.1l-4.5 4M138.7 168.1l-4.5 4.1M138.8 161.2l-4.6 4.1M138.9 165.4l-.9 .8M138.9 164.7l-1.7 1.5M138.9 164l-2.5 2.2"/>
<path d="M138.9 163.3l-3.3 2.9M138.9 162.5l-4.1 3.7M138.9 161.8l-4.7 4.2M138.9 179.2l-.9 .8M138.9 178.5l-1.7 1.5M138.9 177.8l-2.5 2.2M138.9 177.1l-3.3 2.9M138.9 176.3l-4.1 3.7M138.9 175.6l-4.7 4.2M138.9 172.3l-.9 .8M138.9 171.6l-1.7 1.5M138.9 170.9l-2.5 2.2"/>
<path d="M138.9 170.2l-3.3 2.9M138.9 169.4l-4.1 3.7M138.9 168.7l-4.7 4.2M162.1 161.4l.4-.2h4v4.9l-4.2-.1-.3-.5v-3.8zM162.1 168.3l.4-.1h4v4.8l-4.2-.1-.3-.5v-3.8zM162.2 175.2l.3-.1h4v4.8l-4.2-.1-.3-.5v-3.8zM162.8 161.2l-.9 .8M162.8 168.1l-.9 .8M162.8 175l-.9 .8M163.6 161.2l-1.7 1.5M163.6 168.1l-1.7 1.5M163.6 175l-1.7 1.5"/>
<path d="M164.4 161.2l-2.5 2.2M164.4 175l-2.5 2.2M164.4 168.1l-2.5 2.2M165.2 161.2l-3.3 2.9M165.2 175l-3.3 3M165.2 168.1l-3.3 2.9M166 161.2l-4.1 3.7M166 175l-4.1 3.7M166 168.1l-4.1 3.7M166.6 178.8l-1.3 1.2M166.6 175.9l-4.5 4.1M166.6 176.7l-3.6 3.3"/>
<path d="M166.6 177.4l-2.9 2.6M166.6 178.1l-2.1 1.9M166.6 175.2l-4.7 4.2M166.6 165l-1.3 1.2M166.6 162.1l-4.5 4.1M166.6 162.8l-3.6 3.4M166.6 163.6l-2.9 2.6M166.6 164.3l-2.1 1.9M166.6 161.4l-4.7 4.2M166.6 171.9l-1.3 1.2M166.6 169l-4.5 4.1M166.6 169.8l-3.6 3.3"/>
<path d="M166.6 170.5l-2.9 2.6M166.6 171.2l-2.1 1.9M166.6 168.3l-4.7 4.2M128.6 198.1h2.8M129.8 199.1v5.1M134.2 188.8l4.3 .1 .3 .5v3.8l-.2 .3-.4 .1h-4zM134.2 195.7l4.3 .1 .3 .5v3.8l-.2 .3-.4 .1h-4zM135.5 188.7l-1.3 1.2M135.5 195.6l-1.3 1.2M136.2 188.7l-2 1.9M136.2 195.6l-2 1.9M137 188.7l-2.8 2.6"/>
<path d="M137 195.6l-2.8 2.6M137.8 195.6l-3.6 3.3M137.8 188.7l-3.6 3.3M138.7 188.7l-4.5 4.1M138.7 195.6l-4.5 4.1M138.8 192.9l-.9 .8M138.8 192.2l-1.7 1.5M138.8 191.5l-2.4 2.2M138.8 190.7l-3.2 3M138.8 190l-4 3.7M138.8 189.3l-4.6 4.2M138.8 199.8l-.9 .8"/>
<path d="M138.8 199.1l-1.7 1.5M138.8 198.4l-2.4 2.2M138.8 197.6l-3.2 3M138.8 196.9l-4 3.7M138.8 196.2l-4.6 4.2M162.1 188.9l.4-.2h4v4.9l-4.2-.1-.4-.5v-3.8zM162.1 195.8l.4-.2h4v4.9l-4.2-.1-.4-.5v-3.8zM162.8 188.7l-.9 .8M162.8 195.6l-.9 .8M163.6 188.7l-1.7 1.5M163.6 195.6l-1.7 1.5M164.4 188.7l-2.5 2.2"/>
<path d="M164.4 195.6l-2.5 2.2M165.2 188.7l-3.3 2.9M165.2 195.6l-3.3 2.9M166 188.7l-4.1 3.6M166 195.6l-4.1 3.7M166.5 192.5l-1.2 1.1M166.5 189.6l-4.5 4M166.5 190.3l-3.6 3.3M166.5 191l-2.8 2.6M166.5 191.8l-2 1.8M166.5 188.9l-4.6 4.2M166.5 199.4l-1.2 1.1"/>
<path d="M166.5 196.5l-4.5 4M166.5 197.2l-3.6 3.3M166.5 198l-2.8 2.5M166.5 198.7l-2 1.8M166.5 195.8l-4.6 4.2M128.6 205h2.8M134.2 202.6l4.3 .1 .3 .5v3.8l-.2 .3-.4 .1h-4zM135.5 202.5l-1.3 1.2M136.2 202.5l-2 1.9M137 202.5l-2.8 2.6M137.8 202.5l-3.6 3.3M138.7 202.5l-4.5 4.1"/>
<path d="M138.8 206.7l-.9 .8M138.8 206l-1.6 1.5M138.8 205.3l-2.4 2.2M138.8 204.6l-3.2 2.9M138.8 203.8l-4 3.7M138.8 203.1l-4.6 4.2M162.1 202.7l.4-.2h4v4.9l-4.2-.1-.4-.5v-3.8zM162.8 202.5l-.9 .8M163.6 202.5l-1.7 1.5M164.4 202.5l-2.5 2.2M165.2 202.5l-3.3 2.9M166 202.5l-4.1 3.7"/>
<path d="M166.5 206.3l-1.2 1.2M166.5 203.4l-4.5 4.1M166.5 204.1l-3.6 3.4M166.5 204.9l-2.8 2.6M166.5 205.6l-2 1.9M166.5 202.7l-4.6 4.2"/>
</g>
<g fill="none" stroke="#231f20" stroke-width=".2" stroke-dasharray="1 .2 .2 .2" stroke-linecap="butt">
<path d="M131.8 156.8h10.1M169 156.8h-10.1M131.8 177.5h10.1M131.8 170.6h10.1M131.8 163.7h10.1M169 163.7h-10.1M169 170.6h-10.1M169 177.5h-10.1M131.7 198.1h10.2M131.7 191.2h10.2M169 191.2h-10.2M169 198.1h-10.2"/>
<path d="M131.7 205h10.2M169 205h-10.2"/>
</g>
<g fill="#231f20">
<path d="M129.8 198.1l.3 1.2h-.6z"/>
<path d="M129.5 203.8h.7l-.4 1.2z"/>
</g>
<path d="M127.8 200.5h4.5v2.1h-4.5z" fill="#fff"/>
<path d="M160.2 201l1.1 1" fill="none" stroke="#231f20" stroke-width=".2"/>
<path d="M161.3 201.6l.7 1-1.1-.5z" fill="#231f20"/>
<path d="M167 207.4h7M167 202.5h7M172 203.4v3.7" fill="none" stroke="#231f20" stroke-width=".2"/>
<g fill="#231f20">
<path d="M171.7 206.1h.6l-.3 1.2z"/>
<path d="M172 202.6l.3 1.2h-.6z"/>
</g>
<path d="M170.6 204.1h3.2v1.7h-3.2z" fill="#fff"/>
<path d="M167 195.6h7M167 193.6h7M172 191.5v1.1" fill="none" stroke="#231f20" stroke-width=".2"/>
<path d="M171.7 192.4h.6l-.3 1.2z" fill="#231f20"/>
<path d="M172 196.7v.6" fill="none" stroke="#231f20" stroke-width=".2"/>
<path d="M172 195.7l.3 1.2h-.6z" fill="#231f20"/>
<path d="M138.7 207.9v3.1M139.5 209.9h21.7M162 207.9v3.1" fill="none" stroke="#231f20" stroke-width=".2"/>
<g fill="#231f20">
<path d="M160.8 209.6l1.1 .3-1.1 .3z"/>
<path d="M138.8 209.9l1.2-.3v.6z"/>
</g>
<path d="M166.5 207.9v5.1" fill="none" stroke="#231f20" stroke-width=".2"/>
<path d="M165.3 209.6l1.2 .3-1.2 .3z" fill="#231f20"/>
<path d="M162.5 209.9h5.3" fill="none" stroke="#231f20" stroke-width=".2"/>
<path d="M162.1 209.9l1.1-.3v.6z" fill="#231f20"/>
<path d="M134.3 207.9v5.1M135.1 212.3h30.6" fill="none" stroke="#231f20" stroke-width=".2"/>
<g fill="#231f20">
<path d="M165.3 212l1.2 .3-1.2 .3z"/>
<path d="M134.4 212.3l1.2-.3v.6z"/>
</g>
<g fill="none" stroke="#231f20" stroke-width=".2">
<path d="M134.2 181.9l4.3 .1 .3 .5v3.8l-.2 .3-.4 .2h-4zM135.5 181.9l-1.3 1.1M136.2 181.9l-2 1.8M137 181.9l-2.8 2.6M137.8 181.9l-3.6 3.3M138.7 181.9l-4.5 4M138.8 186l-.8 .8M138.8 185.3l-1.6 1.5M138.8 184.6l-2.4 2.2M138.8 183.9l-3.2 2.9M138.8 183.2l-4 3.6M138.8 182.4l-4.6 4.2"/>
<path d="M162.1 182l.4-.1h4v4.8l-4.2-.1-.3-.5v-3.8zM162.8 181.8l-.9 .8M163.6 181.8l-1.7 1.5M164.4 181.8l-2.5 2.2M165.2 181.8l-3.3 3M166 181.8l-4.1 3.7M166.6 185.6l-1.3 1.2M166.6 182.7l-4.6 4.1M166.6 183.5l-3.7 3.3M166.6 184.2l-2.9 2.6M166.6 184.9l-2.1 1.9M166.6 182l-4.7 4.2"/>
</g>
<path d="M131.7 184.3h10.2M169 184.3h-10.2" fill="none" stroke="#231f20" stroke-width=".2" stroke-dasharray="1 .2 .2 .2" stroke-linecap="butt"/>
<g fill="#fff">
<path d="M143.3 209.1h13.6v1.3h-13.2z"/>
<path d="M145.2 211.8l11.6-.1v1.4l-11.6 .1z"/>
<path d="M55.3 223.5h24.9v17.5h-24.9z"/>
</g>
<path d="M55.4 223.7h24.7v17.2h-24.7zM56.2 224.2h23.1v16.2h-23.1zM80 223.7l-.7 .5M56.2 240.4l-.7 .5M79.3 240.4l.7 .5" fill="none" stroke="#231f20" stroke-width=".22"/>
<circle cx="57.9" cy="237.4" r="1" fill="#fff"/>
<circle cx="57.9" cy="237.4" r="1" fill="none" stroke="#231f20" stroke-width=".35"/>
<g fill="#231f20">
<path d="M71.2 230.5l.2-.1 .3 .1 2.2 2.5-.1 .3h-4.8v-.3zM69.5 233.6h3.9v.5h-3.9zM71.1 230.3l-2.3 2.5a.44 .44 0 0 0 .1 .7h.3v.8h4.4v-.8h.3a.44 .44 0 0 0 .1-.8l-2.3-2.4-.3-.1z"/>
<path d="M62.3 232.3h.7l.2 .5h-.8zM61.4 231.9v.2l.4 1.1 .6 .2-.2 1h.8l.3-1h.1l.4 1h1.7l.2-.1v-.3l-.8-2.3h-.8l.7 1.9h-.5l-.7-1.9h-1.9z"/>
</g>
<path d="M55.4 223.7l.8 .4" fill="none" stroke="#231f20" stroke-width=".22"/>
<g fill="#fff">
<path d="M115 223.5h45.6v17.5h-45.6z"/>
<circle cx="117.6" cy="237.4" r="1"/>
</g>
<circle cx="117.6" cy="237.4" r="1" fill="none" stroke="#231f20" stroke-width=".35"/>
<g fill="#231f20">
<path d="M130.9 230.6l.2-.2 .2 .2 2.3 2.4-.1 .3h-4.8l-.1-.3zM129.2 233.6h3.9v.5h-3.9zM130.8 230.4l-2.3 2.4a.44 .44 0 0 0 .1 .7l.3 .1v.7h4.4v-.7l.3-.1a.44 .44 0 0 0 0-.7l-2.2-2.4-.3-.2z"/>
<path d="M122 232.4h.7l.1 .4h-.7zM121.1 231.9l-.1 .3 .4 1.1 .7 .1-.2 1h.8l.2-1h.2l.3 1h1.8l.2-.1v-.3l-.8-2.2h-.8l.6 1.8h-.5l-.6-1.8h-2z"/>
</g>
<path d="M115.2 223.7h45.3v17.2h-45.3zM115.2 223.7l.6 .6M115.8 224.2h44v16.2h-44zM160.4 223.7l-.6 .5M115.8 240.4l-.6 .5M159.8 240.4l.6 .5" fill="none" stroke="#231f20" stroke-width=".22"/>
<text font-size="5.6" x="106.7" y="16.4">ILD1, ILD2, ILD5, ILQ1, ILQ2, ILQ5</text>
<text font-size="4.9" x="144.9" y="24">Vishay Semiconductors</text>
<text font-size="3.5" fill="#007ec4" x="42" y="21.9">www.vishay.com</text>
<g font-size="3.5">
<text x="18.9" y="32.3">PACKAGE DIMENSIONS in millimeters</text>
<text x="18.9" y="222.1">PACKAGE MARKING (example)</text>
</g>
<g font-size="3.2" fill="#231f20">
<text x="64.4" y="228.2">ILD2</text>
<text x="124" y="228.2">ILQ2</text>
<text x="59.9" y="238.4">V YWW H 68</text>
<text x="119.5" y="238.4">V YWW H 68</text>
</g>
<g font-size="2.8">
<text x="18.9" y="245.3">Notes</text>
<text x="18.9" y="249.2">•</text>
<text x="22.9" y="249.2">Only option 1 and 7 reflected in the package marking.</text>
<text x="18.9" y="252.7">•</text>
<text x="18.9" y="256.2">•</text>
<text x="22.9" y="252.7">The VDE logo is only marked on option 1 parts.</text>
<text x="22.9" y="256.2">Tape and reel suffix (T) is not part of the package marking.</text>
<text x="18.9" y="263.3">Rev. 1.8, 28-Jun-11</text>
<text x="106.4" y="263.8">10</text>
<text x="163.6" y="263.3">Document Number: 83646</text>
<text x="26.5" y="271.7">THIS DOCUMENT IS SUBJECT TO CHANGE WITHOUT NOTICE. THE PRODUCTS DESCRIBED HEREIN AND THIS DOCUMENT</text>
<text x="50.9" y="274.6">ARE SUBJECT TO SPECIFIC DISCLAIMERS, SET FORTH AT www.vishay.com/doc?91000</text>
</g>
<text font-size="2.5" x="71.2" y="267.4">For technical questions, contact: optocoupleranswers@vishay.com</text>
<g font-size="2.4" fill="#231f20">
<text x="41.9" y="105.7">Option 6</text>
<text x="87.5" y="105.7">Option 7</text>
<text x="144.3" y="105.7">Option 9</text>
</g>
<g font-size="2.2" fill="#231f20">
<text x="111.5" y="167.9">0.030 (0.76)</text>
<text x="88.6" y="172.8">R 0.010 (0.25)</text>
<text x="62.8" y="174.7">0.100 (2.54)</text>
<text x="111.5" y="178.2">0.070 (1.78)</text>
<text x="84.2" y="181.6">0.315 (8.00) min.</text>
<text x="110.4" y="183.2">0.060 (1.52)</text>
<text x="86.2" y="186.7">0.435 (11.05)</text>
<text x="170.3" y="195.3">0.030 (0.76)</text>
<text x="121.4" y="202.4">0.100 (2.54)</text>
<text x="147.3" y="200.7">R 0.010 (0.25)</text>
<text x="142.9" y="209.5">0.315 (8.00) min.</text>
<text x="170.4" y="205.6">0.070 (1.78)</text>
<text x="144.4" y="214.3">0.435 (11.05)</text>
<text x="169.6" y="210.6">0.060 (1.52)</text>
</g>
<g font-size="2.1" fill="#231f20">
<text x="114.7" y="35.9">Pin one ID</text>
<text x="63.5" y="41">8</text>
<text x="70" y="41">7</text>
<text x="77" y="41">6</text>
<text x="82.8" y="41">5</text>
<text x="89.2" y="41">4</text>
<text x="95" y="41">3</text>
<text x="101.5" y="41">2</text>
<text x="107.3" y="41">1</text>
<text x="115.3" y="46">6.48</text>
<text x="115.3" y="48.2">6.81</text>
<text x="63.1" y="54">9</text>
<text x="68.9" y="54">10</text>
<text x="75.3" y="54">11</text>
<text x="81.2" y="54">12</text>
<text x="88.2" y="54">13</text>
<text x="94.6" y="54">14</text>
<text x="100.4" y="54">15</text>
<text x="106.3" y="54">16</text>
<text x="83.8" y="62.2">19.77</text>
<text x="83.8" y="65">20.07</text>
<text x="67.2" y="72.4">0.76</text>
<text x="67.2" y="74.9">1.14</text>
<text x="105.8" y="72.5">0.79</text>
<text x="136.4" y="73">7.62 typ.</text>
<text x="114.2" y="80.3">3.30</text>
<text x="114.2" y="82.5">3.81</text>
<text x="54.9" y="89.2">4°</text>
<text x="138.9" y="88.1">10°</text>
<text x="163.6" y="86.9">5.84</text>
<text x="163.6" y="89.2">6.35</text>
<text x="56.1" y="95.5">0.46</text>
<text x="114.4" y="92">0.51</text>
<text x="114.4" y="93.9">0.89</text>
<text x="138.9" y="90.3">typ.</text>
<text x="156.7" y="90.1">2.79</text>
<text x="156.7" y="92.3">3.30</text>
<text x="56.1" y="98.3">0.56</text>
<text x="72.8" y="100">2.54 typ.</text>
<text x="107.7" y="100.2">1.27</text>
<text x="132.3" y="98.5">3° to 9°</text>
<text x="150.8" y="100">0.20</text>
<text x="150.8" y="102.3">0.30</text>
<text x="44.6" y="109.9">10.36</text>
<text x="45.2" y="112.2">9.96</text>
<text x="88.8" y="111.3">7.62 typ.</text>
<text x="146.9" y="112.2">10.03</text>
<text x="147.6" y="109.9">9.53</text>
<text x="46.1" y="115.9">7.8</text>
<text x="46.1" y="118.2">7.4</text>
<text x="146.6" y="119.5">7.62 ref.</text>
<text x="76.6" y="126.1">0.7</text>
<text x="106.3" y="126.8">4.6</text>
<text x="106.3" y="129">4.1</text>
<text x="125.3" y="129.6">0.102</text>
<text x="90" y="135.5">8 min.</text>
<text x="125.3" y="132.5">0.249</text>
<text x="148" y="137.9">0.51</text>
<text x="170.2" y="135.8">0.25 typ.</text>
<text x="53" y="139.9">0.35</text>
<text x="53" y="142.5">0.25</text>
<text x="89.5" y="142.2">8.4 min.</text>
<text x="148" y="139.9">1.02</text>
<text x="166" y="141.7">15° max.</text>
<text x="45" y="146.9">10.16</text>
<text x="45" y="149">10.92</text>
<text x="88.6" y="149">10.3 max.</text>
<text x="147.7" y="145">8 min.</text>
</g>
<g font-size="1.8" fill="#231f20">
<text x="146.9" y="54.9">ISO method A</text>
<text x="48.2" y="102.3">i178007</text>
<text x="34" y="214.4">18450-9</text>
</g>
</svg>
